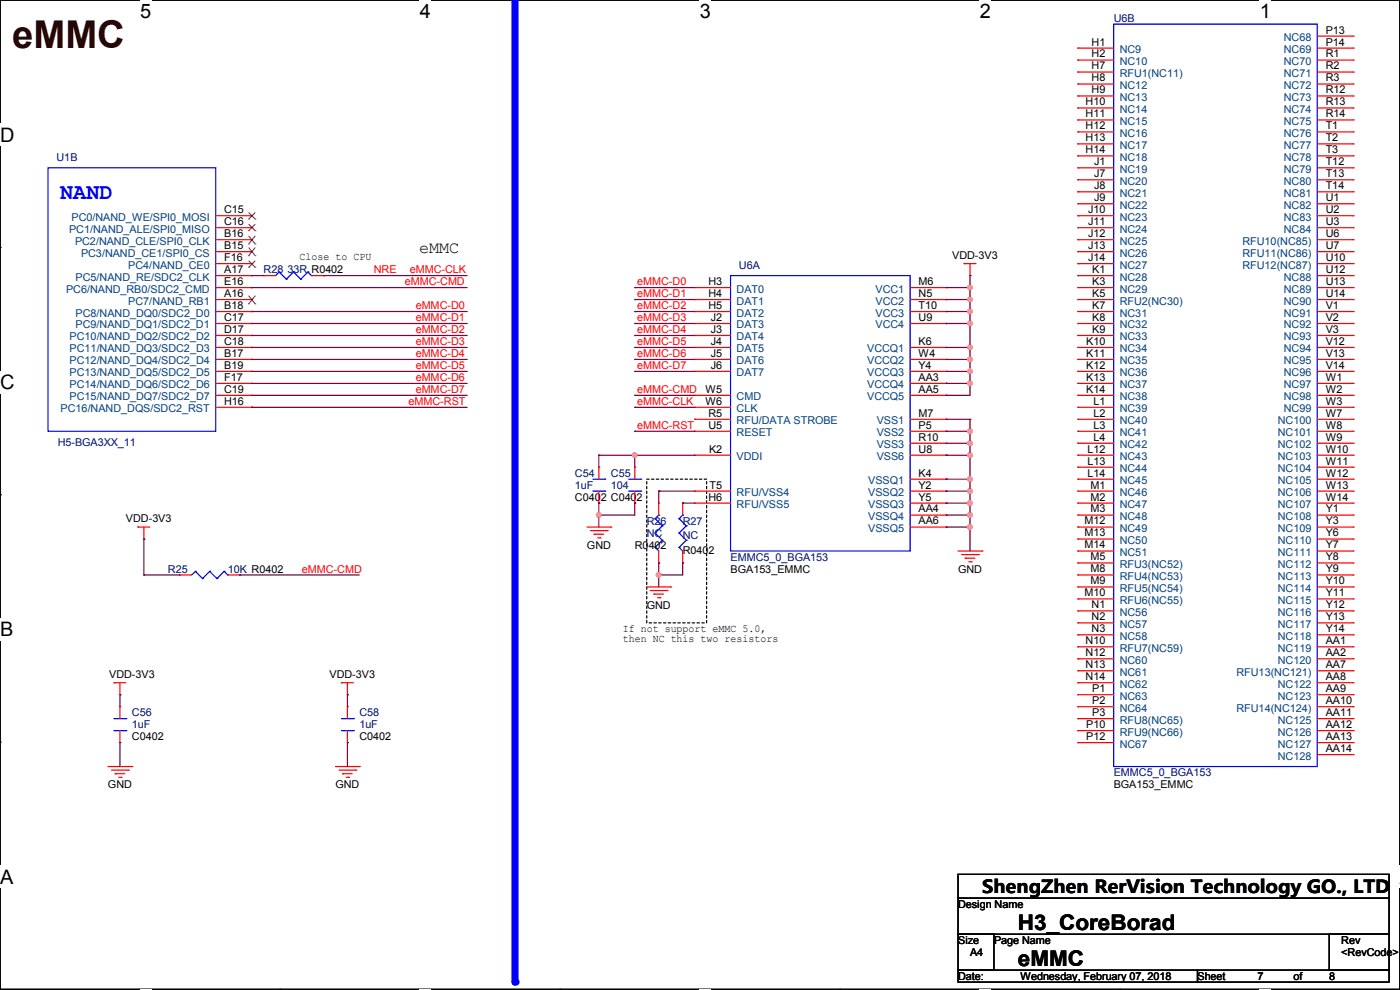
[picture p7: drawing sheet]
<svg xmlns="http://www.w3.org/2000/svg" width="297mm" height="210mm" viewBox="0 0 297 210" stroke-linecap="round" stroke-linejoin="round" font-family="sans-serif">
<path d="M0 0h297v209.8h-297z" fill="none" stroke="#000" stroke-width=".25"/>
<g fill="#fff">
<path d="M29.7 0h2.4v4.8h-2.4z"/>
<path d="M29.7 209.8h2.4v.2h-2.4z"/>
</g>
<path d="M59.4 0h.1M59.4 209.8h.1" fill="none" stroke="#000" stroke-width=".25"/>
<g fill="#fff">
<path d="M89.1 0h2.3v4.8h-2.3z"/>
<path d="M89.1 209.8h2.3v.2h-2.3z"/>
</g>
<path d="M118.8 0h.1M118.8 209.8h.1" fill="none" stroke="#000" stroke-width=".25"/>
<g fill="#fff">
<path d="M148.5 0h2.3v4.8h-2.3z"/>
<path d="M148.5 209.8h2.3v.2h-2.3z"/>
</g>
<path d="M178.2 0h.1M178.2 209.8h.1" fill="none" stroke="#000" stroke-width=".25"/>
<g fill="#fff">
<path d="M207.9 0h2.3v4.8h-2.3z"/>
<path d="M207.9 209.8h2.3v.2h-2.3z"/>
</g>
<path d="M237.6 0h.1M237.6 209.8h.1" fill="none" stroke="#000" stroke-width=".25"/>
<g fill="#fff">
<path d="M267.3 0h2.3v4.8h-2.3z"/>
<path d="M267.3 209.8h2.3v.2h-2.3z"/>
<path d="M0 26.2h3.1v4.8h-3.1z"/>
<path d="M0 78.7h3.1v4.7h-3.1z"/>
</g>
<path d="M0 52.5h.1M297 52.5h.1" fill="none" stroke="#000" stroke-width=".25"/>
<path d="M0 131.1h2.9v4.8h-2.9z" fill="#fff"/>
<path d="M0 104.9h.1M297 104.9h.1" fill="none" stroke="#000" stroke-width=".25"/>
<g fill="#fff">
<path d="M0 183.6h2.9v4.7h-2.9z"/>
<path d="M296.9 183.6h.1v4.7h-.1z"/>
</g>
<path d="M0 157.4h.1M297 157.4h.1" fill="none" stroke="#000" stroke-width=".25"/>
<path d="M109.3 0v208.3" fill="none" stroke="#00f" stroke-width="1.5"/>
<circle cx="109.3" cy="208.3" r=".76" fill="#00f"/>
<path d="M137.2 101.6h12.7v30.5h-12.7z" fill="none" stroke="#000" stroke-width=".25" stroke-dasharray=".5 .5"/>
<g fill="none" stroke="#f00" stroke-width=".25">
<path d="M228.6 10.2h.1M228.6 12.7h.1M228.6 15.3h.1M228.6 17.8h.1M228.6 10.2h7.7M228.6 12.7h7.7M228.6 15.3h7.7M228.6 17.8h7.7M279.4 10.2h7.7M279.4 12.7h7.7M279.4 15.3h7.7M279.4 17.8h7.7"/>
<path d="M279.4 7.7h7.7M287.1 7.7h.1M287.1 10.2h.1M287.1 12.7h.1M287.1 15.3h.1M287.1 17.8h.1M228.6 20.4h.1M228.6 22.9h.1M228.6 25.4h.1M228.6 28h.1M228.6 30.5h.1M228.6 33.1h.1"/>
<path d="M228.6 35.6h.1M228.6 38.1h.1M228.6 20.4h7.7M228.6 22.9h7.7M228.6 25.4h7.7M228.6 28h7.7M228.6 30.5h7.7M228.6 33.1h7.7M228.6 35.6h7.7M228.6 38.1h7.7M279.4 20.4h7.7M279.4 22.9h7.7"/>
<path d="M279.4 25.4h7.7M279.4 28h7.7M279.4 30.5h7.7M279.4 33.1h7.7M279.4 35.6h7.7M279.4 38.1h7.7M287.1 20.4h.1M287.1 22.9h.1M287.1 25.4h.1M287.1 28h.1M287.1 30.5h.1M287.1 33.1h.1"/>
<path d="M287.1 35.6h.1M287.1 38.1h.1M45.8 55.9h7.6M45.8 45.8h7.6M45.8 48.3h7.6M45.8 50.8h7.6M45.8 53.4h7.6M45.8 58.5h7.6M53.4 45.8h.1M53.4 48.3h.1M53.4 50.8h.1M53.4 53.4h.1"/>
<path d="M53.4 55.9h.1M53.4 58.5h.1M55.9 58.5h.1M55.9 58.5h2.6M66.1 58.5h2.5M68.6 58.5h.1M204.5 55.9h.1M204.5 55.9h2.6M205.8 58.5h.1M205.8 55.9v2.6M228.6 40.7h.1M228.6 43.2h.1"/>
<path d="M228.6 45.8h.1M228.6 48.3h.1M228.6 50.8h.1M228.6 53.4h.1M228.6 55.9h.1M228.6 58.5h.1M228.6 55.9h7.7M228.6 45.8h7.7M228.6 48.3h7.7M228.6 50.8h7.7M228.6 53.4h7.7M228.6 58.5h7.7"/>
<path d="M228.6 40.7h7.7M228.6 43.2h7.7M279.4 55.9h7.7M279.4 45.8h7.7M279.4 48.3h7.7M279.4 50.8h7.7M279.4 53.4h7.7M279.4 58.5h7.7M279.4 40.7h7.7M279.4 43.2h7.7M287.1 40.7h.1M287.1 43.2h.1"/>
<path d="M287.1 45.8h.1M287.1 48.3h.1M287.1 50.8h.1M287.1 53.4h.1M287.1 55.9h.1M287.1 58.5h.1M45.8 61h7.6M45.8 63.5h7.6M45.8 66.1h7.6M45.8 68.6h7.6M45.8 71.2h7.6M45.8 73.7h7.6"/>
<path d="M45.8 76.2h7.6M45.8 78.8h7.6M53.4 61h.1M53.4 63.5h.1M53.4 66.1h.1M53.4 68.6h.1M53.4 71.2h.1M53.4 73.7h.1M53.4 76.2h.1M53.4 78.8h.1M147.4 61h.1M147.4 63.5h.1"/>
<path d="M147.4 66.1h.1M147.4 68.6h.1M147.4 71.2h.1M147.4 73.7h.1M147.4 76.2h.1M147.4 78.8h.1M147.4 61h7.6M147.4 63.5h7.6M147.4 66.1h7.6M147.4 68.6h7.6M147.4 71.2h7.6M147.4 73.7h7.6"/>
<path d="M147.4 76.2h7.6M147.4 78.8h7.6M193.1 61h7.6M193.1 63.5h7.6M193.1 66.1h7.6M193.1 68.6h7.6M193.1 73.7h7.6M193.1 76.2h7.6M193.1 78.8h7.6M200.7 73.7h.1M200.7 61h.1M200.7 63.5h.1"/>
<path d="M200.7 66.1h.1M200.7 68.6h.1M200.7 76.2h.1M200.7 78.8h.1M228.6 61h.1M228.6 63.5h.1M228.6 66.1h.1M228.6 68.6h.1M228.6 71.2h.1M228.6 73.7h.1M228.6 76.2h.1M228.6 78.8h.1"/>
<path d="M228.6 61h7.7M228.6 63.5h7.7M228.6 66.1h7.7M228.6 68.6h7.7M228.6 71.2h7.7M228.6 73.7h7.7M228.6 76.2h7.7M228.6 78.8h7.7M279.4 61h7.7M279.4 63.5h7.7M279.4 66.1h7.7M279.4 68.6h7.7"/>
<path d="M279.4 71.2h7.7M279.4 73.7h7.7M279.4 76.2h7.7M279.4 78.8h7.7M287.1 61h.1M287.1 63.5h.1M287.1 66.1h.1M287.1 68.6h.1M287.1 71.2h.1M287.1 73.7h.1M287.1 76.2h.1M287.1 78.8h.1"/>
<path d="M45.8 81.3h7.6M45.8 83.9h7.6M45.8 86.4h7.6M53.4 81.3h.1M53.4 83.9h.1M53.4 86.4h.1M127 99.1h.1M127 99.1v2.5M134.7 99.1h.1M134.7 99.1v2.5M147.4 96.6h.1M147.4 88.9h.1"/>
<path d="M147.4 91.5h.1M147.4 83.9h.1M147.4 86.4h.1M147.4 83.9h7.6M147.4 86.4h7.6M147.4 88.9h7.6M147.4 91.5h7.6M147.4 96.6h7.6M193.1 81.3h7.6M193.1 83.9h7.6M193.1 88.9h7.6M193.1 91.5h7.6"/>
<path d="M193.1 94h7.6M193.1 96.6h7.6M200.7 88.9h.1M200.7 91.5h.1M200.7 94h.1M200.7 96.6h.1M200.7 81.3h.1M200.7 83.9h.1M228.6 81.3h.1M228.6 83.9h.1M228.6 86.4h.1M228.6 88.9h.1"/>
<path d="M228.6 91.5h.1M228.6 94h.1M228.6 96.6h.1M228.6 99.1h.1M228.6 81.3h7.7M228.6 83.9h7.7M228.6 86.4h7.7M228.6 88.9h7.7M228.6 91.5h7.7M228.6 94h7.7M228.6 96.6h7.7M228.6 99.1h7.7"/>
<path d="M279.4 81.3h7.7M279.4 83.9h7.7M279.4 86.4h7.7M279.4 88.9h7.7M279.4 91.5h7.7M279.4 94h7.7M279.4 96.6h7.7M279.4 99.1h7.7M287.1 81.3h.1M287.1 83.9h.1M287.1 86.4h.1M287.1 88.9h.1"/>
<path d="M287.1 91.5h.1M287.1 94h.1M287.1 96.6h.1M287.1 99.1h.1M29.3 111.8h.1M29.3 111.8h2.5M30.5 114.3h.1M30.5 111.8v2.5M124.5 111.8h5.1M125.3 112.6h3.5M126 113.3h.1M126 113.3h2.1"/>
<path d="M126.8 114.1h.5M127 106.7h.1M127 104.2v2.5M127.3 114.1h.1M128.8 112.6h.1M129.6 111.8h.1M134.7 106.7h.1M134.7 104.2v2.5M139.7 119.4h.1M139.7 106.7h.1M139.7 106.7v2.6M139.7 116.9v2.5"/>
<path d="M144.8 119.4h.1M144.8 106.7h.1M144.8 106.7v2.6M144.8 116.9v2.5M147.4 106.7h.1M147.4 104.2h.1M147.4 104.2h7.6M147.4 106.7h7.6M193.1 111.8h7.6M193.1 101.6h7.6M193.1 104.2h7.6M193.1 106.7h7.6"/>
<path d="M193.1 109.3h7.6M200.7 101.6h.1M200.7 104.2h.1M200.7 106.7h.1M200.7 109.3h.1M200.7 111.8h.1M203.2 116.9h5.1M204 117.6h3.6M204.8 118.4h.1M204.8 118.4h2M205.5 119.2h.5M206 119.2h.1"/>
<path d="M207.6 117.6h.1M208.3 116.9h.1M228.6 101.6h.1M228.6 104.2h.1M228.6 106.7h.1M228.6 109.3h.1M228.6 111.8h.1M228.6 114.3h.1M228.6 116.9h.1M228.6 119.4h.1M228.6 116.9h7.7M228.6 111.8h7.7"/>
<path d="M228.6 101.6h7.7M228.6 104.2h7.7M228.6 106.7h7.7M228.6 109.3h7.7M228.6 114.3h7.7M228.6 119.4h7.7M279.4 116.9h7.7M279.4 111.8h7.7M279.4 101.6h7.7M279.4 104.2h7.7M279.4 106.7h7.7M279.4 109.3h7.7"/>
<path d="M279.4 114.3h7.7M279.4 119.4h7.7M287.1 101.6h.1M287.1 104.2h.1M287.1 106.7h.1M287.1 109.3h.1M287.1 111.8h.1M287.1 114.3h.1M287.1 116.9h.1M287.1 119.4h.1M38.1 122h.1M38.1 122h2.6"/>
<path d="M48.3 122h2.5M50.8 122h.1M137.2 124.5h5.1M138 125.3h3.5M138.7 126h.1M138.7 126h2.1M139.5 126.8h.5M140 126.8h.1M141.5 125.3h.1M142.3 124.5h.1M228.6 122h.1M228.6 124.5h.1"/>
<path d="M228.6 127h.1M228.6 129.6h.1M228.6 132.1h.1M228.6 134.7h.1M228.6 137.2h.1M228.6 139.7h.1M228.6 124.5h7.7M228.6 122h7.7M228.6 127h7.7M228.6 129.6h7.7M228.6 132.1h7.7M228.6 134.7h7.7"/>
<path d="M228.6 137.2h7.7M228.6 139.7h7.7M279.4 124.5h7.7M279.4 122h7.7M279.4 127h7.7M279.4 129.6h7.7M279.4 132.1h7.7M279.4 134.7h7.7M279.4 137.2h7.7M279.4 139.7h7.7M287.1 122h.1M287.1 124.5h.1"/>
<path d="M287.1 127h.1M287.1 129.6h.1M287.1 132.1h.1M287.1 134.7h.1M287.1 137.2h.1M287.1 139.7h.1M24.2 144.8h.1M24.2 144.8h2.5M25.4 147.4h.1M25.4 157.5h.1M25.4 149.9h.1M25.4 144.8v2.6"/>
<path d="M25.4 149.9v2.5M25.4 155v2.5M72.4 144.8h.1M72.4 144.8h2.6M73.7 147.4h.1M73.7 157.5h.1M73.7 149.9h.1M73.7 144.8v2.6M73.7 149.9v2.5M73.7 155v2.5M228.6 142.3h.1M228.6 144.8h.1"/>
<path d="M228.6 147.4h.1M228.6 149.9h.1M228.6 152.4h.1M228.6 155h.1M228.6 157.5h.1M228.6 144.8h7.7M228.6 142.3h7.7M228.6 147.4h7.7M228.6 149.9h7.7M228.6 152.4h7.7M228.6 155h7.7M228.6 157.5h7.7"/>
<path d="M279.4 144.8h7.7M279.4 142.3h7.7M279.4 147.4h7.7M279.4 149.9h7.7M279.4 152.4h7.7M279.4 155h7.7M279.4 157.5h7.7M287.1 142.3h.1M287.1 144.8h.1M287.1 147.4h.1M287.1 149.9h.1M287.1 152.4h.1"/>
<path d="M287.1 155h.1M287.1 157.5h.1M22.9 162.6h5.1M23.7 163.4h3.5M24.4 164.1h.1M24.4 164.1h2.1M25.2 164.9h.5M25.7 164.9h.1M27.2 163.4h.1M28 162.6h.1M71.2 162.6h5M71.9 163.4h3.6"/>
<path d="M72.7 164.1h.1M72.7 164.1h2M73.4 164.9h.6M74 164.9h.1M75.5 163.4h.1M76.2 162.6h.1M279.4 160.1h7.7M287.1 160.1h.1"/>
</g>
<path d="M203.2 185.5h91.5v5h-91.5zM203.2 190.5h91.5v7.7h-91.5zM203.2 198.2h7.7v7.6h-7.7zM282 198.2h12.7v7.6h-12.7zM203.2 205.8h50.8v2.5h-50.8zM254 205.8h40.7v2.5h-40.7z" fill="none" stroke="#000" stroke-width=".25"/>
<g fill="none" stroke="#00f" stroke-width=".25">
<path d="M236.3 5.1h43.1v157.5h-43.1zM10.2 35.6h35.6v55.9h-35.6zM59.2 57.7h.1M59.2 57.7l-.7 .8M59.2 57.7l1.5 1.5M60.7 59.2h.1M62.3 57.7h.1M62.3 57.7l-1.6 1.5M62.3 57.7l1.5 1.5M63.8 59.2h.1M65.3 57.7h.1M65.3 57.7l-1.5 1.5"/>
<path d="M65.3 57.7l.8 .8M66.1 58.5h.1M155 58.5h38.1v58.4h-38.1zM125.8 104.2h2.5M125.8 101.6h2.5M128.3 104.2h.1M128.3 101.6h.1M133.4 104.2h2.5M133.4 101.6h2.5M135.9 104.2h.1M135.9 101.6h.1M139 116.1h.1"/>
<path d="M139 113.1h.1M139 110h.1M139 116.1l.7 .8M139 113.1l1.5 1.5M139 110l1.5 1.5M139.7 109.3h.1M139.7 109.3l-.7 .7M140.5 114.6h.1M140.5 111.5h.1M140.5 114.6l-1.5 1.5M140.5 111.5l-1.5 1.6M144.1 116.1h.1"/>
<path d="M144.1 113.1h.1M144.1 110h.1M144.1 116.1l.7 .8M144.1 113.1l1.5 1.5M144.1 110l1.5 1.5M144.8 109.3h.1M144.8 109.3l-.7 .7M145.6 114.6h.1M145.6 111.5h.1M145.6 114.6l-1.5 1.5M145.6 111.5l-1.5 1.6M41.4 121.2h.1"/>
<path d="M41.4 121.2l-.7 .8M41.4 121.2l1.6 1.5M43 122.7h.1M44.5 121.2h.1M44.5 121.2l-1.5 1.5M44.5 121.2l1.5 1.5M46 122.7h.1M47.5 121.2h.1M47.5 121.2l-1.5 1.5M47.5 121.2l.8 .8M48.3 122h.1M24.2 155h2.5"/>
<path d="M24.2 152.4h2.5M26.7 155h.1M26.7 152.4h.1M72.4 155h2.6M72.4 152.4h2.6M75 155h.1M75 152.4h.1"/>
</g>
<g fill="none" stroke="#804000" stroke-width=".21">
<path d="M52.7 46.5h.1M52.7 49h.1M52.7 51.8h.1M52.7 54.2h.1M52.7 56.7h.1M52.7 45.1l1.5 1.4M52.7 47.5l1.5 1.5M52.7 50l1.5 1.8M52.7 52.5l1.5 1.7M52.7 55.3l1.5 1.4M54.2 46.5h.1M54.2 49h.1"/>
<path d="M54.2 51.8h.1M54.2 54.2h.1M54.2 56.7h.1M54.2 45.1l-1.5 1.4M54.2 47.5l-1.5 1.5M54.2 50l-1.5 1.8M54.2 52.5l-1.5 1.7M54.2 55.3l-1.5 1.4M52.7 64.5h.1M52.7 62.7l1.5 1.8M54.2 64.5h.1M54.2 62.7l-1.5 1.8"/>
</g>
<g fill="none" stroke="#800040" stroke-width=".25">
<path d="M53.4 58.5h.1M53.4 58.5h2.5M68.6 58.5h.1M68.6 58.5h30.5M205.8 58.5h.1M205.8 58.5v25.4h-5.1M53.4 61h.1M53.4 73.7h.1M53.4 71.2h.1M53.4 68.6h.1M53.4 66.1h.1M53.4 78.8h.1"/>
<path d="M53.4 76.2h.1M53.4 61h45.7M53.4 73.7h45.7M53.4 71.2h45.7M53.4 68.6h45.7M53.4 66.1h45.7M53.4 78.8h45.7M53.4 76.2h45.7M134.7 61h.1M134.7 63.5h.1M134.7 66.1h.1M134.7 68.6h.1"/>
<path d="M134.7 71.2h.1M134.7 73.7h.1M134.7 76.2h.1M134.7 78.8h.1M134.7 61h12.7M134.7 73.7h12.7M134.7 71.2h12.7M134.7 68.6h12.7M134.7 66.1h12.7M134.7 78.8h12.7M134.7 76.2h12.7M134.7 63.5h12.7"/>
<path d="M200.7 61h.1M200.7 63.5h.1M200.7 66.1h.1M200.7 68.6h.1M200.7 76.2h.1M200.7 78.8h.1M200.7 73.7h.1M200.7 61h5.1M200.7 73.7h5.1M200.7 68.6h5.1M200.7 66.1h5.1M200.7 78.8h5.1"/>
<path d="M200.7 76.2h5.1M200.7 63.5h5.1M205.8 61h.1M205.8 66.1h.1M205.8 73.7h.1M205.8 76.2h.1M205.8 78.8h.1M205.8 63.5h.1M205.8 68.6h.1M53.4 83.9h.1M53.4 81.3h.1M53.4 86.4h.1"/>
<path d="M53.4 83.9h45.7M53.4 81.3h45.7M53.4 86.4h45.7M127 96.6h.1M127 96.6h20.4M127 96.6v2.5M134.7 83.9h.1M134.7 86.4h.1M134.7 91.5h.1M134.7 96.6h.1M134.7 83.9h12.7M134.7 86.4h12.7"/>
<path d="M134.7 91.5h12.7M134.7 96.6v2.5M200.7 81.3h.1M200.7 83.9h.1M200.7 88.9h.1M200.7 91.5h.1M200.7 94h.1M200.7 96.6h.1M200.7 81.3h5.1M200.7 88.9h5.1M200.7 91.5h5.1M200.7 94h5.1"/>
<path d="M200.7 96.6h5.1M205.8 81.3h.1M205.8 96.6h.1M205.8 88.9h.1M205.8 94h.1M205.8 91.5h.1M205.8 88.9v28M30.5 114.3h.1M30.5 114.3v7.7M127 109.3h.1M127 106.7h.1M127 106.7v5.1"/>
<path d="M134.7 106.7h.1M134.7 106.7v2.6h-7.7M139.7 104.2h.1M139.7 119.4h.1M139.7 104.2h7.7M139.7 104.2v2.5M139.7 119.4v5.1M144.8 106.7h.1M144.8 119.4h.1M144.8 106.7h2.6M144.8 119.4v2.6h-5.1M200.7 101.6h.1"/>
<path d="M200.7 104.2h.1M200.7 106.7h.1M200.7 109.3h.1M200.7 111.8h.1M200.7 101.6h5.1M200.7 104.2h5.1M200.7 106.7h5.1M200.7 109.3h5.1M200.7 111.8h5.1M205.8 111.8h.1M205.8 109.3h.1M205.8 104.2h.1"/>
<path d="M205.8 106.7h.1M205.8 101.6h.1M30.5 122h.1M30.5 122h7.6M50.8 122h.1M50.8 122h25.4M139.7 122h.1M25.4 157.5h.1M25.4 147.4h.1M25.4 147.4v2.5M25.4 157.5v5.1M73.7 157.5h.1"/>
<path d="M73.7 147.4h.1M73.7 147.4v2.5M73.7 157.5v5.1"/>
</g>
<g fill="#f0f" stroke="#f0f" stroke-width=".25">
<circle cx="205.8" cy="61" r=".49"/>
<circle cx="205.8" cy="63.5" r=".49"/>
<circle cx="205.8" cy="66.1" r=".49"/>
<circle cx="205.8" cy="73.7" r=".49"/>
<circle cx="205.8" cy="78.8" r=".49"/>
<circle cx="205.8" cy="76.2" r=".49"/>
<circle cx="205.8" cy="81.3" r=".49"/>
<circle cx="205.8" cy="91.5" r=".49"/>
<circle cx="205.8" cy="96.5" r=".49"/>
<circle cx="205.8" cy="101.6" r=".49"/>
<circle cx="205.8" cy="111.8" r=".49"/>
<circle cx="205.8" cy="109.2" r=".49"/>
<circle cx="205.8" cy="94" r=".49"/>
<circle cx="205.8" cy="106.7" r=".49"/>
<circle cx="205.8" cy="104.2" r=".49"/>
<circle cx="127" cy="109.2" r=".49"/>
<circle cx="134.6" cy="96.5" r=".49"/>
<circle cx="139.7" cy="121.9" r=".49"/>
<circle cx="205.8" cy="68.6" r=".49"/>
</g>
<text font-size="8.1" fill="#400000" x="2.6" y="10.1">eMMC</text>
<text font-size="4.8" fill="#00f" x="12.7" y="42.2">NAND</text>
<g font-size="4.6">
<text x="215.9" y="197.3">H3_CoreBorad</text>
<text x="215.9" y="204.9">eMMC</text>
</g>
<g font-size="4.2">
<text x="29.7" y="3.9">5</text>
<text x="89.1" y="3.9">4</text>
<text x="148.5" y="3.9">3</text>
<text x="207.9" y="3.9">2</text>
<text x="267.2" y="3.9">1</text>
<text x="0" y="30.1">D</text>
<text x="0" y="82.5">C</text>
<text x="0" y="135">B</text>
<text x="0" y="187.4">A</text>
<text x="297" y="187.4">A</text>
</g>
<text font-size="3.8" x="208.3" y="189.5">ShengZhen RerVision Technology GO., LTD</text>
<text font-size="3.6" x="88.9" y="53.6">eMMC</text>
<g font-size="2.3" fill="#000080">
<text x="236.3" y="4.7">U6B</text>
<text x="12" y="34.1">U1B</text>
<text x="55.9" y="58">R28</text>
<text x="61" y="58">33R R0402</text>
<text x="156.8" y="57">U6A</text>
<text x="12.2" y="94.6">H5-BGA3XX_11</text>
<text x="122" y="101.2">C54</text>
<text x="129.6" y="101.2">C55</text>
<text x="122" y="103.7">1uF</text>
<text x="129.6" y="103.7">104</text>
<text x="137.2" y="111.3">R26</text>
<text x="137.2" y="113.9">NC</text>
<text x="144.8" y="111.3">R27</text>
<text x="144.8" y="114.4">NC</text>
<text x="155" y="119">EMMC5_0_BGA153</text>
<text x="35.6" y="121.5">R25</text>
<text x="48.3" y="121.5">10K R0402</text>
<text x="28" y="152">C56</text>
<text x="28" y="154.5">1uF</text>
<text x="76.2" y="152">C58</text>
<text x="76.2" y="154.5">1uF</text>
<text x="236.3" y="164.7">EMMC5_0_BGA153</text>
</g>
<g font-size="2.3">
<text x="231.6" y="9.7">H1</text>
<text x="281.2" y="7.1">P13</text>
<text x="281.2" y="9.7">P14</text>
<text x="231.6" y="12.2">H2</text>
<text x="231.6" y="14.7">H7</text>
<text x="231.6" y="17.3">H8</text>
<text x="281.2" y="12.2">R1</text>
<text x="281.2" y="14.7">R2</text>
<text x="281.2" y="17.3">R3</text>
<text x="230.3" y="22.4">H10</text>
<text x="231.6" y="19.8">H9</text>
<text x="281.2" y="19.8">R12</text>
<text x="281.2" y="22.4">R13</text>
<text x="230.3" y="24.9">H11</text>
<text x="230.3" y="27.4">H12</text>
<text x="230.3" y="30">H13</text>
<text x="281.2" y="24.9">R14</text>
<text x="281.2" y="27.4">T1</text>
<text x="281.2" y="30">T2</text>
<text x="230.3" y="32.5">H14</text>
<text x="232.1" y="35.1">J1</text>
<text x="281.2" y="32.5">T3</text>
<text x="281.2" y="35.1">T12</text>
<text x="232.1" y="37.6">J7</text>
<text x="232.1" y="40.1">J8</text>
<text x="281.2" y="37.6">T13</text>
<text x="281.2" y="40.1">T14</text>
<text x="47.5" y="45.2">C15</text>
<text x="47.5" y="47.8">C16</text>
<text x="230.8" y="45.2">J10</text>
<text x="230.8" y="47.8">J11</text>
<text x="232.1" y="42.7">J9</text>
<text x="281.2" y="42.7">U1</text>
<text x="281.2" y="45.2">U2</text>
<text x="281.2" y="47.8">U3</text>
<text x="47.5" y="50.3">B16</text>
<text x="47.5" y="52.8">B15</text>
<text x="230.8" y="50.3">J12</text>
<text x="230.8" y="52.8">J13</text>
<text x="281.2" y="50.3">U6</text>
<text x="281.2" y="52.8">U7</text>
<text x="47.5" y="55.4">F16</text>
<text x="47.5" y="57.9">A17</text>
<text x="63.5" y="55.2">Close to CPU</text>
<text x="202" y="54.9">VDD-3V3</text>
<text x="230.8" y="55.4">J14</text>
<text x="231.7" y="57.9">K1</text>
<text x="281.2" y="55.4">U10</text>
<text x="281.2" y="57.9">U12</text>
<text x="47.5" y="60.5">E16</text>
<text x="47.5" y="63">A16</text>
<text x="47.5" y="65.5">B18</text>
<text x="150.3" y="60.5">H3</text>
<text x="150.3" y="63">H4</text>
<text x="150.3" y="65.5">H5</text>
<text x="194.9" y="60.5">M6</text>
<text x="194.9" y="63">N5</text>
<text x="194.9" y="65.5">T10</text>
<text x="231.7" y="60.5">K3</text>
<text x="231.7" y="63">K5</text>
<text x="231.7" y="65.5">K7</text>
<text x="281.2" y="60.5">U13</text>
<text x="281.2" y="63">U14</text>
<text x="281.2" y="65.5">V1</text>
<text x="47.5" y="68.1">C17</text>
<text x="47.5" y="70.6">D17</text>
<text x="150.8" y="68.1">J2</text>
<text x="150.8" y="70.6">J3</text>
<text x="194.9" y="68.1">U9</text>
<text x="231.7" y="68.1">K8</text>
<text x="231.7" y="70.6">K9</text>
<text x="281.2" y="68.1">V2</text>
<text x="281.2" y="70.6">V3</text>
<text x="47.5" y="73.2">C18</text>
<text x="47.5" y="75.7">B17</text>
<text x="150.8" y="73.2">J4</text>
<text x="150.8" y="75.7">J5</text>
<text x="194.9" y="73.2">K6</text>
<text x="194.9" y="75.7">W4</text>
<text x="230.4" y="73.2">K10</text>
<text x="230.4" y="75.7">K11</text>
<text x="281.2" y="73.2">V12</text>
<text x="281.2" y="75.7">V13</text>
<text x="47.5" y="78.2">B19</text>
<text x="47.5" y="80.8">F17</text>
<text x="47.5" y="83.3">C19</text>
<text x="149.7" y="83.3">W5</text>
<text x="150.8" y="78.2">J6</text>
<text x="194.9" y="78.2">Y4</text>
<text x="194.9" y="80.8">AA3</text>
<text x="194.9" y="83.3">AA5</text>
<text x="230.4" y="78.2">K12</text>
<text x="230.4" y="80.8">K13</text>
<text x="230.4" y="83.3">K14</text>
<text x="281.2" y="78.2">V14</text>
<text x="281.2" y="80.8">W1</text>
<text x="281.2" y="83.3">W2</text>
<text x="47.5" y="85.9">H16</text>
<text x="149.7" y="85.9">W6</text>
<text x="150.3" y="88.4">R5</text>
<text x="194.9" y="88.4">M7</text>
<text x="232" y="85.9">L1</text>
<text x="232" y="88.4">L2</text>
<text x="281.2" y="85.9">W3</text>
<text x="281.2" y="88.4">W7</text>
<text x="150.3" y="90.9">U5</text>
<text x="194.9" y="90.9">P5</text>
<text x="194.9" y="93.5">R10</text>
<text x="232" y="90.9">L3</text>
<text x="232" y="93.5">L4</text>
<text x="281.2" y="90.9">W8</text>
<text x="281.2" y="93.5">W9</text>
<text x="150.4" y="96">K2</text>
<text x="194.9" y="101.1">K4</text>
<text x="194.9" y="96">U8</text>
<text x="230.7" y="96">L12</text>
<text x="230.7" y="98.6">L13</text>
<text x="230.7" y="101.1">L14</text>
<text x="281.2" y="96">W10</text>
<text x="281.2" y="98.6">W11</text>
<text x="281.2" y="101.1">W12</text>
<text x="122" y="106.3">C0402 C0402</text>
<text x="150.3" y="106.2">H6</text>
<text x="150.5" y="103.6">T5</text>
<text x="194.9" y="103.6">Y2</text>
<text x="194.9" y="106.2">Y5</text>
<text x="231.3" y="103.6">M1</text>
<text x="231.3" y="106.2">M2</text>
<text x="281.2" y="103.6">W13</text>
<text x="281.2" y="106.2">W14</text>
<text x="26.7" y="110.8">VDD-3V3</text>
<text x="194.9" y="108.7">AA4</text>
<text x="194.9" y="111.3">AA6</text>
<text x="230.1" y="111.3">M12</text>
<text x="230.1" y="113.8">M13</text>
<text x="231.3" y="108.7">M3</text>
<text x="281.2" y="108.7">Y1</text>
<text x="281.2" y="111.3">Y3</text>
<text x="281.2" y="113.8">Y6</text>
<text x="124.5" y="116.4">GND</text>
<text x="134.7" y="116.4">R0402</text>
<text x="144.8" y="117.4">R0402</text>
<text x="230.1" y="116.3">M14</text>
<text x="231.3" y="118.9">M5</text>
<text x="281.2" y="116.3">Y7</text>
<text x="281.2" y="118.9">Y8</text>
<text x="155" y="121.5">BGA153_EMMC</text>
<text x="203.3" y="121.5">GND</text>
<text x="231.3" y="121.4">M8</text>
<text x="231.3" y="124">M9</text>
<text x="281.2" y="121.4">Y9</text>
<text x="281.2" y="124">Y10</text>
<text x="137.2" y="129.1">GND</text>
<text x="230.1" y="126.5">M10</text>
<text x="231.6" y="129">N1</text>
<text x="231.6" y="131.6">N2</text>
<text x="281.2" y="126.5">Y11</text>
<text x="281.2" y="129">Y12</text>
<text x="281.2" y="131.6">Y13</text>
<text x="132.1" y="134">If not support eMMC 5.0,</text>
<text x="132.1" y="136.3">then NC this two resistors</text>
<text x="230.3" y="136.7">N10</text>
<text x="231.6" y="134.1">N3</text>
<text x="281.2" y="134.1">Y14</text>
<text x="281.2" y="136.7">AA1</text>
<text x="23.2" y="143.8">VDD-3V3</text>
<text x="69.9" y="143.8">VDD-3V3</text>
<text x="230.3" y="139.2">N12</text>
<text x="230.3" y="141.7">N13</text>
<text x="281.2" y="139.2">AA2</text>
<text x="281.2" y="141.7">AA7</text>
<text x="230.3" y="144.3">N14</text>
<text x="231.7" y="146.8">P1</text>
<text x="231.7" y="149.4">P2</text>
<text x="281.2" y="144.3">AA8</text>
<text x="281.2" y="146.8">AA9</text>
<text x="281.2" y="149.4">AA10</text>
<text x="230.4" y="154.4">P10</text>
<text x="231.7" y="151.9">P3</text>
<text x="281.2" y="151.9">AA11</text>
<text x="281.2" y="154.4">AA12</text>
<text x="28" y="157.1">C0402</text>
<text x="76.2" y="157.1">C0402</text>
<text x="230.4" y="157">P12</text>
<text x="281.2" y="157">AA13</text>
<text x="281.2" y="159.5">AA14</text>
<text x="22.9" y="167.2">GND</text>
<text x="71.2" y="167.2">GND</text>
<text x="236.3" y="167.2">BGA153_EMMC</text>
<text x="203.3" y="192.6">Design Name</text>
<text x="203.3" y="200.2">Size</text>
<text x="205.8" y="202.8">A4</text>
<text x="210.9" y="200.2">Page Name</text>
<text x="284.5" y="200.2">Rev</text>
<text x="284.5" y="202.8">&lt;RevCode&gt;</text>
<text x="203.3" y="207.9">Date:</text>
<text x="216.5" y="207.9">Wednesday, February 07, 2018</text>
<text x="254.1" y="207.9">Sheet</text>
<text x="266.8" y="207.9">7</text>
<text x="274.4" y="207.9">of</text>
<text x="282" y="207.9">8</text>
</g>
<g font-size="2.3" fill="#004080">
<text x="237.5" y="11.3">NC9</text>
<text x="272.3" y="8.7">NC68</text>
<text x="272.3" y="11.3">NC69</text>
<text x="237.5" y="13.8">NC10</text>
<text x="237.5" y="16.3">RFU1(NC11)</text>
<text x="272.3" y="13.8">NC70</text>
<text x="272.3" y="16.3">NC71</text>
<text x="237.5" y="18.9">NC12</text>
<text x="237.5" y="21.4">NC13</text>
<text x="237.5" y="24">NC14</text>
<text x="272.3" y="18.9">NC72</text>
<text x="272.3" y="21.4">NC73</text>
<text x="272.3" y="24">NC74</text>
<text x="237.5" y="26.5">NC15</text>
<text x="237.5" y="29">NC16</text>
<text x="272.3" y="26.5">NC75</text>
<text x="272.3" y="29">NC76</text>
<text x="237.5" y="31.6">NC17</text>
<text x="237.5" y="34.1">NC18</text>
<text x="272.3" y="31.6">NC77</text>
<text x="272.3" y="34.1">NC78</text>
<text x="237.5" y="36.7">NC19</text>
<text x="237.5" y="39.2">NC20</text>
<text x="237.5" y="41.7">NC21</text>
<text x="272.3" y="36.7">NC79</text>
<text x="272.3" y="39.2">NC80</text>
<text x="272.3" y="41.7">NC81</text>
<text x="15.2" y="46.8">PC0/NAND_WE/SPI0_MOSI</text>
<text x="237.5" y="44.3">NC22</text>
<text x="237.5" y="46.8">NC23</text>
<text x="272.3" y="44.3">NC82</text>
<text x="272.3" y="46.8">NC83</text>
<text x="14.6" y="49.4">PC1/NAND_ALE/SPI0_MISO</text>
<text x="15.9" y="51.9">PC2/NAND_CLE/SPI0_CLK</text>
<text x="237.5" y="49.4">NC24</text>
<text x="237.5" y="51.9">NC25</text>
<text x="263.6" y="51.9">RFU10(NC85)</text>
<text x="272.3" y="49.4">NC84</text>
<text x="16" y="59.5">PC5/NAND_RE/SDC2_CLK</text>
<text x="17.2" y="54.4">PC3/NAND_CE1/SPI0_CS</text>
<text x="27.2" y="57">PC4/NAND_CE0</text>
<text x="237.5" y="54.4">NC26</text>
<text x="237.5" y="57">NC27</text>
<text x="237.5" y="59.5">NC28</text>
<text x="263.6" y="54.4">RFU11(NC86)</text>
<text x="263.6" y="57">RFU12(NC87)</text>
<text x="272.3" y="59.5">NC88</text>
<text x="14" y="62.1">PC6/NAND_RB0/SDC2_CMD</text>
<text x="27.2" y="64.6">PC7/NAND_RB1</text>
<text x="156.3" y="62.1">DAT0</text>
<text x="156.3" y="64.6">DAT1</text>
<text x="185.7" y="62.1">VCC1</text>
<text x="185.7" y="64.6">VCC2</text>
<text x="237.5" y="62.1">NC29</text>
<text x="237.5" y="64.6">RFU2(NC30)</text>
<text x="272.3" y="62.1">NC89</text>
<text x="272.3" y="64.6">NC90</text>
<text x="16" y="67.1">PC8/NAND_DQ0/SDC2_D0</text>
<text x="16" y="69.7">PC9/NAND_DQ1/SDC2_D1</text>
<text x="156.3" y="67.1">DAT2</text>
<text x="156.3" y="69.7">DAT3</text>
<text x="185.7" y="67.1">VCC3</text>
<text x="185.7" y="69.7">VCC4</text>
<text x="237.5" y="67.1">NC31</text>
<text x="237.5" y="69.7">NC32</text>
<text x="272.3" y="67.1">NC91</text>
<text x="272.3" y="69.7">NC92</text>
<text x="14.8" y="72.2">PC10/NAND_DQ2/SDC2_D2</text>
<text x="14.8" y="74.8">PC11/NAND_DQ3/SDC2_D3</text>
<text x="14.8" y="77.3">PC12/NAND_DQ4/SDC2_D4</text>
<text x="156.3" y="72.2">DAT4</text>
<text x="156.3" y="74.8">DAT5</text>
<text x="156.3" y="77.3">DAT6</text>
<text x="183.9" y="74.8">VCCQ1</text>
<text x="183.9" y="77.3">VCCQ2</text>
<text x="237.5" y="72.2">NC33</text>
<text x="237.5" y="74.8">NC34</text>
<text x="237.5" y="77.3">NC35</text>
<text x="272.3" y="72.2">NC93</text>
<text x="272.3" y="74.8">NC94</text>
<text x="272.3" y="77.3">NC95</text>
<text x="14.8" y="79.8">PC13/NAND_DQ5/SDC2_D5</text>
<text x="14.8" y="82.4">PC14/NAND_DQ6/SDC2_D6</text>
<text x="156.3" y="79.8">DAT7</text>
<text x="183.9" y="79.8">VCCQ3</text>
<text x="183.9" y="82.4">VCCQ4</text>
<text x="237.5" y="79.8">NC36</text>
<text x="237.5" y="82.4">NC37</text>
<text x="272.3" y="79.8">NC96</text>
<text x="272.3" y="82.4">NC97</text>
<text x="12.9" y="87.5">PC16/NAND_DQS/SDC2_RST</text>
<text x="14.8" y="84.9">PC15/NAND_DQ7/SDC2_D7</text>
<text x="156.3" y="84.9">CMD</text>
<text x="156.3" y="87.5">CLK</text>
<text x="183.9" y="84.9">VCCQ5</text>
<text x="237.5" y="84.9">NC38</text>
<text x="237.5" y="87.5">NC39</text>
<text x="272.3" y="84.9">NC98</text>
<text x="272.3" y="87.5">NC99</text>
<text x="156.3" y="90">RFU/DATA STROBE</text>
<text x="156.3" y="92.5">RESET</text>
<text x="186" y="90">VSS1</text>
<text x="186" y="92.5">VSS2</text>
<text x="186" y="95.1">VSS3</text>
<text x="237.5" y="90">NC40</text>
<text x="237.5" y="92.5">NC41</text>
<text x="237.5" y="95.1">NC42</text>
<text x="271.1" y="90">NC100</text>
<text x="271.1" y="92.5">NC101</text>
<text x="271.1" y="95.1">NC102</text>
<text x="156.3" y="97.6">VDDI</text>
<text x="186" y="97.6">VSS6</text>
<text x="237.5" y="97.6">NC43</text>
<text x="237.5" y="100.2">NC44</text>
<text x="271.1" y="97.6">NC103</text>
<text x="271.1" y="100.2">NC104</text>
<text x="156.3" y="107.8">RFU/VSS5</text>
<text x="156.3" y="105.2">RFU/VSS4</text>
<text x="184.2" y="102.7">VSSQ1</text>
<text x="184.2" y="105.2">VSSQ2</text>
<text x="184.2" y="107.8">VSSQ3</text>
<text x="237.5" y="102.7">NC45</text>
<text x="237.5" y="105.2">NC46</text>
<text x="237.5" y="107.8">NC47</text>
<text x="271.1" y="102.7">NC105</text>
<text x="271.1" y="105.2">NC106</text>
<text x="271.1" y="107.8">NC107</text>
<text x="184.2" y="110.3">VSSQ4</text>
<text x="184.2" y="112.9">VSSQ5</text>
<text x="237.5" y="110.3">NC48</text>
<text x="237.5" y="112.9">NC49</text>
<text x="271.1" y="110.3">NC108</text>
<text x="271.1" y="112.9">NC109</text>
<text x="237.5" y="115.4">NC50</text>
<text x="237.5" y="117.9">NC51</text>
<text x="271.1" y="115.4">NC110</text>
<text x="271.1" y="117.9">NC111</text>
<text x="237.5" y="120.5">RFU3(NC52)</text>
<text x="237.5" y="123">RFU4(NC53)</text>
<text x="237.5" y="125.6">RFU5(NC54)</text>
<text x="271.1" y="120.5">NC112</text>
<text x="271.1" y="123">NC113</text>
<text x="271.1" y="125.6">NC114</text>
<text x="237.5" y="128.1">RFU6(NC55)</text>
<text x="237.5" y="130.6">NC56</text>
<text x="271.1" y="128.1">NC115</text>
<text x="271.1" y="130.6">NC116</text>
<text x="237.5" y="133.2">NC57</text>
<text x="237.5" y="135.7">NC58</text>
<text x="271.1" y="133.2">NC117</text>
<text x="271.1" y="135.7">NC118</text>
<text x="237.5" y="138.3">RFU7(NC59)</text>
<text x="237.5" y="140.8">NC60</text>
<text x="237.5" y="143.3">NC61</text>
<text x="262.3" y="143.3">RFU13(NC121)</text>
<text x="271.1" y="138.3">NC119</text>
<text x="271.1" y="140.8">NC120</text>
<text x="237.5" y="145.9">NC62</text>
<text x="237.5" y="148.4">NC63</text>
<text x="271.1" y="145.9">NC122</text>
<text x="271.1" y="148.4">NC123</text>
<text x="237.5" y="151">NC64</text>
<text x="237.5" y="153.5">RFU8(NC65)</text>
<text x="262.3" y="151">RFU14(NC124)</text>
<text x="271.1" y="153.5">NC125</text>
<text x="237.5" y="156">RFU9(NC66)</text>
<text x="237.5" y="158.6">NC67</text>
<text x="271.1" y="156">NC126</text>
<text x="271.1" y="158.6">NC127</text>
<text x="271.1" y="161.1">NC128</text>
</g>
<g font-size="2.3" fill="#f00">
<text x="79.3" y="58">NRE</text>
<text x="86.9" y="58">eMMC-CLK</text>
<text x="85.9" y="60.5">eMMC-CMD</text>
<text x="88.2" y="65.6">eMMC-D0</text>
<text x="135.2" y="60.5">eMMC-D0</text>
<text x="135.2" y="63">eMMC-D1</text>
<text x="135.2" y="65.6">eMMC-D2</text>
<text x="88.2" y="70.7">eMMC-D2</text>
<text x="88.2" y="68.1">eMMC-D1</text>
<text x="135.2" y="68.1">eMMC-D3</text>
<text x="135.2" y="70.7">eMMC-D4</text>
<text x="88.2" y="73.2">eMMC-D3</text>
<text x="88.2" y="75.7">eMMC-D4</text>
<text x="135.2" y="73.2">eMMC-D5</text>
<text x="135.2" y="75.7">eMMC-D6</text>
<text x="88.2" y="83.4">eMMC-D7</text>
<text x="88.2" y="80.8">eMMC-D6</text>
<text x="88.2" y="78.3">eMMC-D5</text>
<text x="135.2" y="78.3">eMMC-D7</text>
<text x="135.2" y="83.4">eMMC-CMD</text>
<text x="86.7" y="85.9">eMMC-RST</text>
<text x="135.2" y="85.9">eMMC-CLK</text>
<text x="135.2" y="91">eMMC-RST</text>
<text x="64.1" y="121.5">eMMC-CMD</text>
</g>
</svg>
